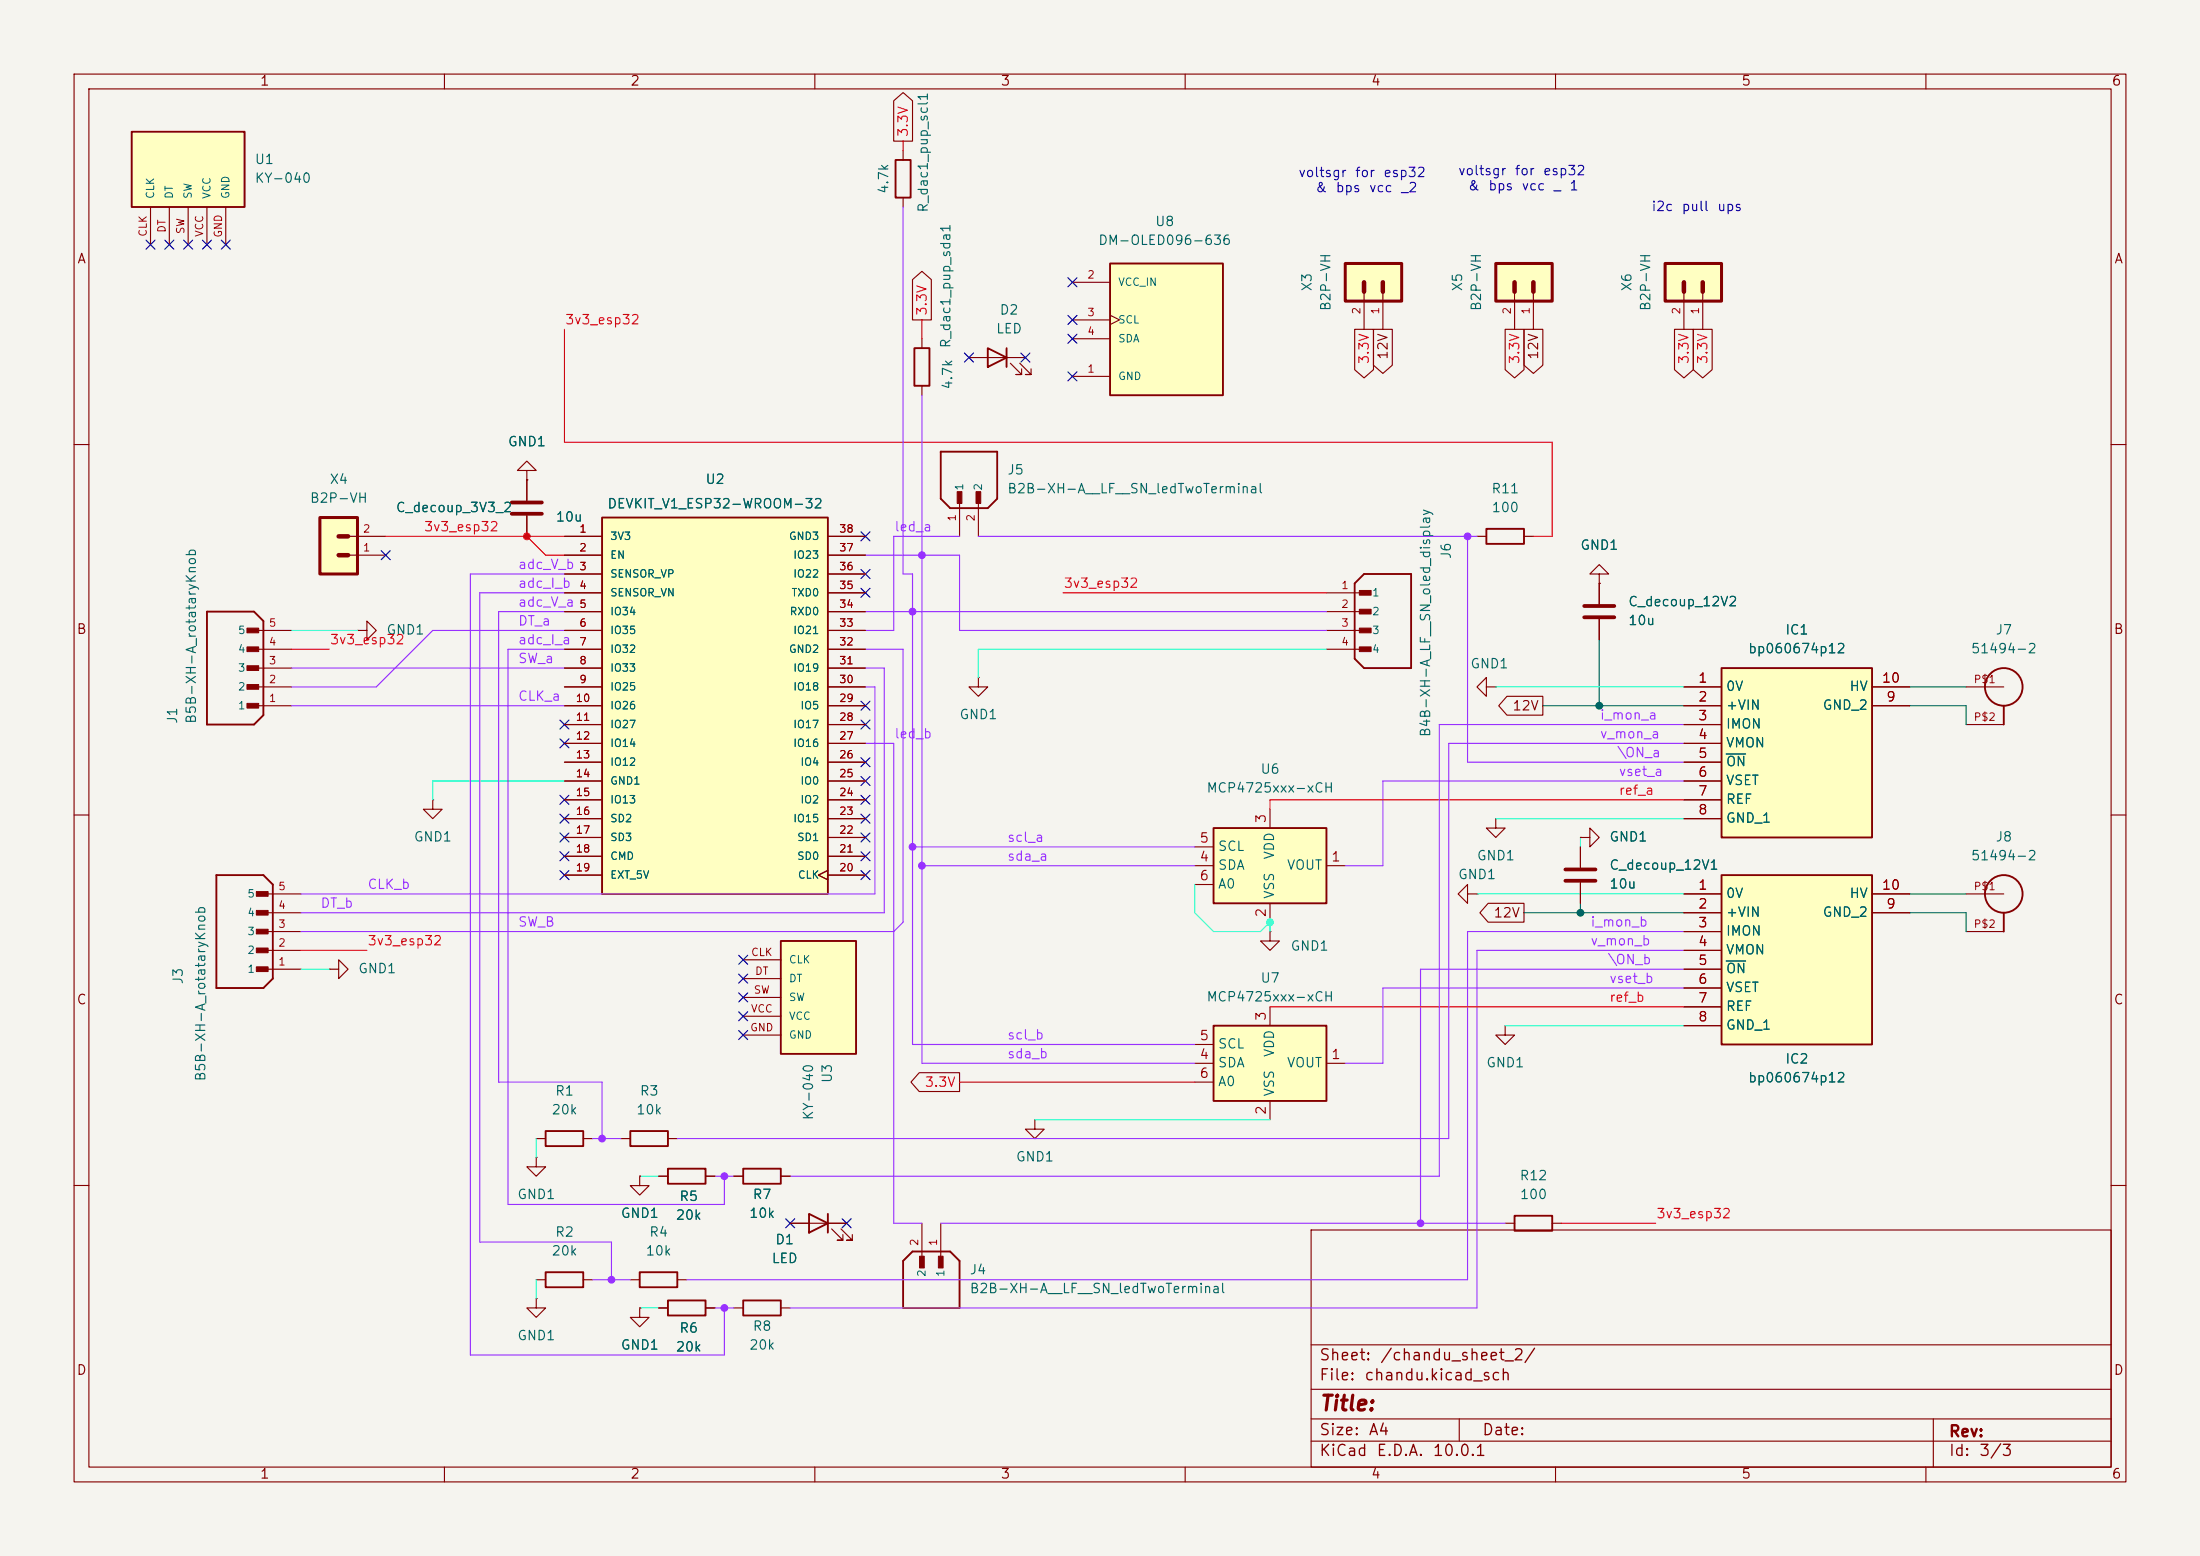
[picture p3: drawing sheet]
<svg xmlns="http://www.w3.org/2000/svg" width="297mm" height="210mm" viewBox="0 0 297 210" stroke-linecap="round" stroke-linejoin="round" font-family="sans-serif">
<path d="M0 0h297v210h-297z" fill="#f5f4ef" stroke="#f5f4ef" stroke-width=".14"/>
<g fill="none" stroke="#840000" stroke-width=".15">
<path d="M10 10h277v190h-277zM12 12h273v186h-273zM60 10v2M110 10v2M160 10v2M210 10v2M260 10v2M10 60h2M285 60h2M10 110h2M285 110h2M10 160h2"/>
<path d="M177 166h108v32h-108zM285 160h2M60 198v2M110 198v2M160 198v2M177 194.5h108M177 191.5h108M177 187.5h108M177 181.5h108M197 191.5v3M210 198v2M260 198v2"/>
<path d="M261 191.5v6.5"/>
</g>
<path d="M149.9 35.6h15.2v17.7h-15.2z" fill="#ffffc2"/>
<path d="M149.9 35.6h15.2v17.7h-15.2z" fill="none" stroke="#840000" stroke-width=".25"/>
<path d="M144.8 38.1h5.1M144.8 50.8h5.1M144.8 43.2h5.1M144.8 45.7h5.1M149.9 42.5l1.2 .7-1.2 .6M213.4 114.3v2.8M213.4 119.1v2.8" fill="none" stroke="#840000" stroke-width=".15"/>
<path d="M211.3 117.3h4.1M211.3 118.9h4.1" fill="none" stroke="#840000" stroke-width=".51"/>
<path d="M105.4 127h10.2v15.2h-10.2z" fill="#ffffc2"/>
<path d="M105.4 127h10.2v15.2h-10.2z" fill="none" stroke="#840000" stroke-width=".25"/>
<path d="M100.3 129.5h5.1M100.3 132.1h5.1M100.3 139.7h5.1M100.3 134.6h5.1M100.3 137.2h5.1" fill="none" stroke="#840000" stroke-width=".15"/>
<path d="M81.3 69.9h30.5v50.8h-30.5z" fill="#ffffc2"/>
<path d="M81.3 69.9h30.5v50.8h-30.5z" fill="none" stroke="#840000" stroke-width=".25"/>
<g fill="none" stroke="#840000" stroke-width=".15">
<path d="M76.2 72.4h5.1M76.2 74.9h5.1M76.2 77.5h5.1M111.8 72.4h5M111.8 74.9h5M111.8 77.5h5M76.2 80h5.1M76.2 82.6h5.1M76.2 85.1h5.1M76.2 87.6h5.1M76.2 90.2h5.1M76.2 92.7h5.1"/>
<path d="M76.2 95.3h5.1M76.2 97.8h5.1M111.8 80h5M111.8 82.6h5M111.8 85.1h5M111.8 87.6h5M111.8 90.2h5M111.8 92.7h5M111.8 95.3h5M111.8 97.8h5M76.2 100.3h5.1M76.2 102.9h5.1"/>
<path d="M76.2 105.4h5.1M76.2 108h5.1M76.2 110.5h5.1M76.2 113h5.1M76.2 115.6h5.1M76.2 118.1h5.1M111.8 117.5l-1.3 .6 1.3 .6M111.8 100.3h5M111.8 102.9h5M111.8 105.4h5M111.8 108h5M111.8 110.5h5"/>
<path d="M111.8 113h5M111.8 115.6h5M111.8 118.1h5"/>
</g>
<path d="M17.8 17.8h15.2v10.1h-15.2z" fill="#ffffc2"/>
<path d="M17.8 17.8h15.2v10.1h-15.2z" fill="none" stroke="#840000" stroke-width=".25"/>
<path d="M20.3 27.9v5.1M22.9 27.9v5.1M25.4 27.9v5.1M27.9 27.9v5.1M30.5 27.9v5.1M171.4 125.7v1.3h1.3l-1.3 1.3-1.2-1.3h1.2M171.4 125.7h.1" fill="none" stroke="#840000" stroke-width=".15"/>
<path d="M163.8 138.4h15.3v10.2h-15.3z" fill="#ffffc2"/>
<path d="M27.9 82.6h6.4l1.3 1.2v12.7l-1.3 1.3h-6.4zM163.8 138.4h15.3v10.2h-15.3z" fill="none" stroke="#840000" stroke-width=".25"/>
<g fill="none" stroke="#840000" stroke-width=".15">
<path d="M34.3 95.3h5.1M34.3 92.7h5.1M34.3 90.2h5.1M34.3 87.6h5.1M34.3 85.1h5.1M58.4 108v1.2h1.3l-1.3 1.3-1.3-1.3h1.3M58.4 108h.1M44.4 130.8h1.3v-1.3l1.3 1.3-1.3 1.3v-1.3M44.4 130.8h.1M171.4 135.9v2.5M161.3 143.5h2.5M161.3 141h2.5"/>
<path d="M161.3 146.1h2.5M171.4 148.6v2.5M179.1 143.5h2.5"/>
</g>
<g fill="#840000" stroke="#840000" stroke-width=".14">
<path d="M33.3 94.9h1.6v.7h-1.6z"/>
<path d="M33.3 92.4h1.6v.6h-1.6z"/>
<path d="M33.3 89.9h1.6v.6h-1.6z"/>
<path d="M33.3 87.3h1.6v.6h-1.6z"/>
<path d="M33.3 84.8h1.6v.6h-1.6z"/>
</g>
<path d="M43.2 69.9h5.1v7.6h-5.1z" fill="#ffffc2"/>
<path d="M43.2 69.9h5.1v7.6h-5.1z" fill="none" stroke="#840000" stroke-width=".41"/>
<path d="M45.7 72.4h1.3M45.7 74.9h1.3" fill="none" stroke="#840000" stroke-width=".61"/>
<g fill="none" stroke="#840000" stroke-width=".15">
<path d="M121.9 20.3v1.3M121.9 26.7v1.2M124.5 45.7v1.3M124.5 52.1v1.2M47 74.9h5.1M47 72.4h5.1M71.1 64.8v2.8M71.1 69.6v2.8M199.4 72.4h1.3M205.7 72.4h1.3M48.3 85.1h1.2v-1.3l1.3 1.3-1.3 1.3v-1.3M48.3 85.1h.1"/>
<path d="M213.4 113h1.2v-1.2l1.3 1.2-1.3 1.3v-1.3M213.4 113h.1M35.6 130.8h5M35.6 128.3h5M35.6 125.7h5M35.6 123.2h5M35.6 120.7h5"/>
</g>
<path d="M69.1 67.8h4.1M69.1 69.3h4.1" fill="none" stroke="#840000" stroke-width=".51"/>
<path d="M120.9 21.6h2v5.1h-2zM123.4 47h2.1v5.1h-2.1zM200.7 71.4h5v2h-5zM29.2 118.1h6.4l1.2 1.3v12.7l-1.2 1.3h-6.4z" fill="none" stroke="#840000" stroke-width=".25"/>
<g fill="#840000" stroke="#840000" stroke-width=".14">
<path d="M34.6 130.5h1.6v.6h-1.6z"/>
<path d="M34.6 128h1.6v.6h-1.6z"/>
<path d="M34.6 125.4h1.6v.6h-1.6z"/>
<path d="M34.6 122.9h1.6v.6h-1.6z"/>
<path d="M34.6 120.3h1.6v.7h-1.6z"/>
</g>
<path d="M201.9 35.6h7.6v5h-7.6z" fill="#ffffc2"/>
<path d="M201.9 35.6h7.6v5h-7.6z" fill="none" stroke="#840000" stroke-width=".41"/>
<path d="M204.5 38.1v1.3M207 38.1v1.3" fill="none" stroke="#840000" stroke-width=".61"/>
<path d="M204.5 39.4v5.1M207 39.4v5.1M71.1 63.5h1.3l-1.3-1.3-1.3 1.3h1.3v1.3M71.1 64.8h.1" fill="none" stroke="#840000" stroke-width=".15"/>
<path d="M232.4 118.1h20.3v22.9h-20.3z" fill="#ffffc2"/>
<path d="M232.4 118.1h20.3v22.9h-20.3z" fill="none" stroke="#840000" stroke-width=".25"/>
<path d="M227.3 120.7h5.1M227.3 123.2h5.1M227.3 125.7h5.1M227.3 128.3h5.1M227.3 130.8h5.1M227.3 133.4h5.1M227.3 135.9h5.1M227.3 138.4h5.1M252.7 120.7h5.1M252.7 123.2h5.1" fill="none" stroke="#840000" stroke-width=".15"/>
<path d="M233 129.7h2.7" fill="none" stroke="#006464" stroke-width=".15"/>
<path d="M232.4 90.2h20.3v22.8h-20.3z" fill="#ffffc2"/>
<path d="M133.3 47l2.6 1.3-2.6 1.2zM135.9 47v2.5M127 61h7.6v6.3l-1.3 1.3h-5l-1.3-1.3zM232.4 90.2h20.3v22.8h-20.3zM100.3 157.7h5.1v2.1h-5.1zM109.2 163.8l2.6 1.3-2.6 1.3zM111.8 163.8v2.6" fill="none" stroke="#840000" stroke-width=".25"/>
<g fill="none" stroke="#840000" stroke-width=".15">
<path d="M130.8 48.3h7.6M136.4 49l1.5 1.5h-.7h.7v-.7M137.7 49l1.5 1.5h-.8h.8v-.7M129.5 67.3v5.1M132.1 67.3v5.1M227.3 92.7h5.1M227.3 95.3h5.1M227.3 97.8h5.1M252.7 92.7h5.1M252.7 95.3h5.1M227.3 100.3h5.1M227.3 102.9h5.1"/>
<path d="M227.3 105.4h5.1M227.3 108h5.1M227.3 110.5h5.1M99.1 158.8h1.2M105.4 158.8h1.3M106.7 165.1h7.6M112.3 165.9l1.5 1.5h-.8h.8v-.8M113.5 165.9l1.6 1.5h-.8h.8v-.8"/>
</g>
<path d="M233 101.8h2.7" fill="none" stroke="#006464" stroke-width=".15"/>
<g fill="#840000" stroke="#840000" stroke-width=".14">
<path d="M129.2 66.4h.7v1.5h-.7z"/>
<path d="M131.8 66.4h.6v1.5h-.6z"/>
</g>
<path d="M181.6 35.6h7.6v5h-7.6z" fill="#ffffc2"/>
<path d="M181.6 35.6h7.6v5h-7.6z" fill="none" stroke="#840000" stroke-width=".41"/>
<path d="M184.1 38.1v1.3M186.7 38.1v1.3" fill="none" stroke="#840000" stroke-width=".61"/>
<g fill="none" stroke="#840000" stroke-width=".15">
<path d="M184.1 39.4v5.1M186.7 39.4v5.1M132.1 91.4v1.3h1.2l-1.2 1.3-1.3-1.3h1.3M132.1 91.4h.1M203.2 138.4v1.3h1.3l-1.3 1.3-1.3-1.3h1.3M203.2 138.4h.1M265.4 120.7h5.1M265.4 125.7h5.1M83.8 153.7h1.3M90.2 153.7h1.2M139.7 151.1v1.3h1.3l-1.3 1.3-1.3-1.3h1.3M139.7 151.1h.1"/>
<path d="M85.1 172.7h1.3M86.4 176.5v1.3h1.2l-1.2 1.3-1.3-1.3h1.3M86.4 176.5h.1M88.9 176.5h1.3M91.4 172.7h1.3M95.2 176.5h1.3M124.5 165.1v5.1M127 165.1v5.1M203.2 165.1h1.3M209.5 165.1h1.3"/>
</g>
<g fill="none" stroke="#840000" stroke-width=".25">
<path d="M270.5 123.2v2.5M85.1 152.7h5.1v2h-5.1zM86.4 171.7h5v2h-5zM90.2 175.5h5v2h-5zM123.2 168.9h5.1l1.2 1.3v6.3h-7.6v-6.3zM204.5 164.1h5v2h-5z"/>
<circle cx="270.5" cy="120.6" r="2.54"/>
</g>
<g fill="#840000" stroke="#840000" stroke-width=".14">
<path d="M126.7 169.5h.6v1.6h-.6z"/>
<path d="M124.1 169.5h.7v1.6h-.7z"/>
</g>
<path d="M163.8 111.8h15.3v10.1h-15.3z" fill="#ffffc2"/>
<path d="M163.8 111.8h15.3v10.1h-15.3z" fill="none" stroke="#840000" stroke-width=".25"/>
<path d="M161.3 116.8h2.5M161.3 114.3h2.5M161.3 119.4h2.5M171.4 109.2v2.6M179.1 116.8h2.5M171.4 121.9v2.6M72.4 175.3v1.2h1.3l-1.3 1.3-1.3-1.3h1.3M72.4 175.3h.1" fill="none" stroke="#840000" stroke-width=".15"/>
<path d="M224.8 35.6h7.6v5h-7.6z" fill="#ffffc2"/>
<path d="M224.8 35.6h7.6v5h-7.6z" fill="none" stroke="#840000" stroke-width=".41"/>
<path d="M227.3 38.1v1.3M229.9 38.1v1.3" fill="none" stroke="#840000" stroke-width=".61"/>
<g fill="none" stroke="#840000" stroke-width=".15">
<path d="M120.6 13.6l1.3-1.1 1.3 1.1v5.5h-2.6zM123.2 37.7l1.3-1.1 1.2 1.1v5.5h-2.5zM227.3 39.4v5.1M229.9 39.4v5.1M182.9 44.5h2.5v5.4l-1.3 1.1-1.2-1.1zM185.4 44.5h2.6v4.8l-1.3 1.1-1.3-1.1zM203.2 44.5h2.5v5.4l-1.2 1.1-1.3-1.1zM205.7 44.5h2.6v4.8l-1.3 1.1-1.3-1.1zM226.1 44.5h2.5v5.4l-1.3 1.1-1.2-1.1zM228.6 44.5h2.5v5.4l-1.2 1.1-1.3-1.1zM71.1 64.8h.1M71.1 64.8v2.8"/>
<path d="M71.1 69.6v2.8M76.2 72.4h5.1M76.2 74.9h5.1M76.2 77.5h5.1M111.8 72.4h5M111.8 74.9h5M111.8 77.5h5M215.9 77.5h1.3l-1.3-1.3-1.3 1.3h1.3v1.2M215.9 78.7h.1M215.9 78.7v2.8M76.2 92.7h5.1M76.2 97.8h5.1"/>
<path d="M76.2 80h5.1M76.2 82.6h5.1M76.2 85.1h5.1M76.2 87.6h5.1M76.2 90.2h5.1M76.2 95.3h5.1M111.8 92.7h5M111.8 97.8h5M111.8 80h5M111.8 82.6h5M111.8 85.1h5M111.8 87.6h5"/>
<path d="M111.8 90.2h5M111.8 95.3h5M179.1 80h5M179.1 82.6h5M179.1 85.1h5M179.1 87.6h5M200.7 92.7v-1.3l-1.3 1.3 1.3 1.3v-1.3h1.2M201.9 92.7h.1M203.4 94h4.9v2.5h-4.9l-1.1-1.2zM215.9 83.6v2.8M227.3 92.7h5.1M227.3 97.8h5.1"/>
<path d="M227.3 95.3h5.1M252.7 92.7h5.1M252.7 95.3h5.1M265.4 92.7h5.1M265.4 97.8h5.1M76.2 100.3h5.1M76.2 102.9h5.1M76.2 105.4h5.1M76.2 108h5.1M76.2 110.5h5.1M76.2 113h5.1M76.2 115.6h5.1"/>
<path d="M76.2 118.1h5.1M111.8 117.5l-1.3 .6 1.3 .6M111.8 100.3h5M111.8 102.9h5M111.8 105.4h5M111.8 108h5M111.8 110.5h5M111.8 113h5M111.8 115.6h5M111.8 118.1h5M201.9 110.5v1.3h1.3l-1.3 1.2-1.2-1.2h1.2M201.9 110.5h.1"/>
<path d="M213.4 113h.1M213.4 114.3v2.8M213.4 119.1v2.8M227.3 100.3h5.1M227.3 102.9h5.1M227.3 105.4h5.1M227.3 108h5.1M227.3 110.5h5.1M198.1 120.7v-1.3l-1.3 1.3 1.3 1.2v-1.2h1.3M199.4 120.7h.1M200.9 121.9h4.8v2.6h-4.8l-1.1-1.3zM227.3 120.7h5.1"/>
<path d="M227.3 123.2h5.1M227.3 125.7h5.1M227.3 128.3h5.1M227.3 130.8h5.1M227.3 133.4h5.1M227.3 135.9h5.1M227.3 138.4h5.1M252.7 120.7h5.1M252.7 123.2h5.1M72.4 156.2v1.3h1.3l-1.3 1.3-1.3-1.3h1.3M72.4 156.2h.1M72.4 153.7h1.3"/>
<path d="M78.7 153.7h1.3M86.4 158.8v1.2h1.2l-1.2 1.3-1.3-1.3h1.3M86.4 158.8h.1M88.9 158.8h1.3M95.2 158.8h1.3M99.1 158.8h1.2M105.4 158.8h1.3M124.1 144.8h5.4v2.5h-5.4l-1.1-1.2zM72.4 172.7h1.3M78.7 172.7h1.3M86.4 176.5h.1M88.9 176.5h1.3"/>
<path d="M95.2 176.5h1.3M99.1 176.5h1.2M105.4 176.5h1.3M106.7 165.1h2.5M111.8 165.1h2.5"/>
</g>
<g fill="none" stroke="#840000" stroke-width=".25">
<path d="M184.1 77.5h6.4v12.7h-6.4l-1.2-1.3v-10.2zM270.5 95.3v2.5M73.7 152.7h5v2h-5zM90.2 157.7h5v2.1h-5zM73.7 171.7h5v2h-5zM100.3 175.5h5.1v2h-5.1z"/>
<circle cx="270.5" cy="92.7" r="2.54"/>
</g>
<path d="M213.9 81.8h4M213.9 83.3h4" fill="none" stroke="#840000" stroke-width=".51"/>
<g fill="#840000" stroke="#840000" stroke-width=".14">
<path d="M183.5 79.7h1.6v.6h-1.6z"/>
<path d="M183.5 82.2h1.6v.7h-1.6z"/>
<path d="M183.5 84.8h1.6v.6h-1.6z"/>
<path d="M183.5 87.3h1.6v.6h-1.6z"/>
</g>
<path d="M121.9 19.1v1.2M76.2 44.5v15.2h133.3v12.7h-2.5M124.5 43.2v2.5M52.1 72.4h24.1M71.1 72.4l2.6 2.5h2.5M39.4 87.6h5M143.5 80h35.6M227.3 108h-55.9v1.2M40.6 128.3h8.9M171.4 135.9h55.9M129.5 146.1h31.8M210.8 165.1h12.7" fill="none" stroke="#ff0118" stroke-width=".15"/>
<g fill="none" stroke="#9830ff" stroke-width=".15">
<path d="M121.9 27.9v49.6h1.3v63.5h38.1M124.5 53.3v90.2h36.8M76.2 77.5h-12.7v105.4h34.3v-6.4M116.8 74.9h12.7v10.2h49.6M129.5 72.4h-8.9v12.7h-3.8M132.1 72.4h67.3M198.1 72.4v30.5h29.2M39.4 95.3h36.8M39.4 90.2h36.8M76.2 82.6h-8.9v63.5h14v7.6M76.2 80h-11.4v87.6h17.7v5.1M76.2 85.1h-17.8l-7.6 7.6h-11.4"/>
<path d="M76.2 87.6h-7.6v75h29.2v-3.8M116.8 87.6h5.1v36.9l-1.3 1.2h-80M116.8 82.6h62.3M116.8 92.7h1.3v28h-77.5M116.8 90.2h2.6v33h-78.8M227.3 97.8h-33v61h-87.6M116.8 100.3h3.8v64.8h3.9M123.2 114.3h38.1M124.5 116.8h36.8M227.3 100.3h-31.7v53.4h-104.2M227.3 105.4h-40.6v11.4h-5.1M227.3 125.7h-29.2v47h-105.4"/>
<path d="M227.3 130.8h-35.5v34.3M227.3 128.3h-27.9v48.2h-92.7M227.3 133.4h-40.6v10.1h-5.1M80 153.7h3.8M96.5 158.8h2.6M80 172.7h5.1M96.5 176.5h2.6M127 165.1h76.2"/>
</g>
<g fill="none" stroke="#15ffcb" stroke-width=".15">
<path d="M39.4 85.1h8.9M179.1 87.6h-47v3.8M201.9 92.7h25.4M76.2 105.4h-17.8v2.6M161.3 119.4v3.8l2.5 2.5h6.4l1.2-1.2v1.2M201.9 110.5h25.4M213.4 113v1.3M40.6 130.8h3.8M199.4 120.7h27.9M203.2 138.4h24.1M72.4 153.7v2.5M86.4 158.8h2.5"/>
<path d="M139.7 151.1h31.7M72.4 172.7v2.6M86.4 176.5h2.5"/>
</g>
<path d="M208.3 95.3h19M215.9 86.4v8.9M257.8 95.3h7.6v2.5M257.8 92.7h7.6M205.7 123.2h21.6M213.4 121.9v1.3M257.8 123.2h7.6v2.5M257.8 120.7h7.6" fill="none" stroke="#009600" stroke-width=".15"/>
<g fill="none" stroke="#000084" stroke-width=".15">
<path d="M19.7 32.4l1.2 1.2M20.9 32.4l-1.2 1.2M22.3 32.4l1.2 1.2M23.5 32.4l-1.2 1.2M24.8 32.4l1.2 1.2M26 32.4l-1.2 1.2M27.3 32.4l1.2 1.2M28.5 32.4l-1.2 1.2M29.9 32.4l1.2 1.2M31.1 32.4l-1.2 1.2M144.2 37.5l1.2 1.2M145.4 37.5l-1.2 1.2"/>
<path d="M130.2 47.7l1.2 1.2M131.4 47.7l-1.2 1.2M137.8 47.7l1.2 1.2M139 47.7l-1.2 1.2M144.2 45.1l1.2 1.2M144.2 42.6l1.2 1.2M144.2 50.2l1.2 1.2M145.4 45.1l-1.2 1.2M145.4 42.6l-1.2 1.2M145.4 50.2l-1.2 1.2M51.5 74.3l1.2 1.2M52.7 74.3l-1.2 1.2"/>
<path d="M116.2 79.4l1.2 1.2M116.2 71.8l1.2 1.2M116.2 76.9l1.2 1.2M117.4 79.4l-1.2 1.2M117.4 71.8l-1.2 1.2M117.4 76.9l-1.2 1.2M75.6 97.2l1.2 1.2M75.6 99.7l1.2 1.2M76.8 97.2l-1.2 1.2M76.8 99.7l-1.2 1.2M116.2 94.6l1.2 1.3M116.2 97.2l1.2 1.2"/>
<path d="M117.4 94.6l-1.2 1.3M117.4 97.2l-1.2 1.2M75.6 117.5l1.2 1.2M75.6 112.4l1.2 1.2M75.6 107.3l1.2 1.3M75.6 109.9l1.2 1.2M75.6 115l1.2 1.2M76.8 117.5l-1.2 1.2M76.8 112.4l-1.2 1.2M76.8 107.3l-1.2 1.3M76.8 109.9l-1.2 1.2M76.8 115l-1.2 1.2"/>
<path d="M116.2 107.3l1.2 1.3M116.2 102.3l1.2 1.2M116.2 117.5l1.2 1.2M116.2 115l1.2 1.2M116.2 112.4l1.2 1.2M116.2 104.8l1.2 1.2M116.2 109.9l1.2 1.2M117.4 107.3l-1.2 1.3M117.4 102.3l-1.2 1.2M117.4 117.5l-1.2 1.2M117.4 115l-1.2 1.2M117.4 112.4l-1.2 1.2"/>
<path d="M117.4 104.8l-1.2 1.2M117.4 109.9l-1.2 1.2M99.7 134l1.2 1.2M99.7 131.5l1.2 1.2M99.7 139.1l1.2 1.2M99.7 136.6l1.2 1.2M99.7 128.9l1.2 1.2M100.9 134l-1.2 1.2M100.9 131.5l-1.2 1.2M100.9 128.9l-1.2 1.2M100.9 139.1l-1.2 1.2M100.9 136.6l-1.2 1.2"/>
<path d="M106.1 164.5l1.2 1.2M107.3 164.5l-1.2 1.2M113.7 164.5l1.2 1.2M114.9 164.5l-1.2 1.2"/>
</g>
<path d="M233 101.8h2.7M233 129.7h2.7" fill="none" stroke="#006464" stroke-width=".15"/>
<circle cx="71.1" cy="72.4" r=".46" fill="#ff0118" stroke="#ff0118" stroke-width=".14"/>
<g fill="#9830ff" stroke="#9830ff" stroke-width=".14">
<circle cx="82.5" cy="172.7" r=".46"/>
<circle cx="97.8" cy="176.5" r=".46"/>
<circle cx="81.3" cy="153.7" r=".46"/>
<circle cx="97.8" cy="158.8" r=".46"/>
<circle cx="124.5" cy="116.8" r=".46"/>
<circle cx="198.1" cy="72.4" r=".46"/>
<circle cx="124.5" cy="74.9" r=".46"/>
<circle cx="123.2" cy="82.6" r=".46"/>
<circle cx="123.2" cy="114.3" r=".46"/>
<circle cx="191.8" cy="165.1" r=".46"/>
</g>
<circle cx="171.4" cy="124.5" r=".46" fill="#15ffcb" stroke="#15ffcb" stroke-width=".14"/>
<g fill="#009600" stroke="#009600" stroke-width=".14">
<circle cx="213.4" cy="123.2" r=".46"/>
<circle cx="215.9" cy="95.3" r=".46"/>
</g>
<text font-size="2" fill="#840000" x="178" y="190.9">Title:</text>
<g font-size="1.5" fill="#840000">
<text x="178" y="184">Sheet:</text>
<text x="186.2" y="184">/chandu_sheet_2/</text>
<text x="178" y="186.7">File:</text>
<text x="184.1" y="186.7">chandu.kicad_sch</text>
<text x="178" y="196.9">KiCad</text>
<text x="178" y="194.1">Size:</text>
<text x="184.7" y="194.1">A4</text>
<text x="185.7" y="196.9">E.D.A.</text>
<text x="193.3" y="196.9">10.0.1</text>
<text x="200" y="194.1">Date:</text>
<text x="263" y="194.3">Rev:</text>
<text x="263" y="196.9">Id:</text>
<text x="267.1" y="196.9">3/3</text>
</g>
<g font-size="1.3" fill="#840000">
<text x="35" y="11.9">1</text>
<text x="85" y="11.9">2</text>
<text x="135" y="11.9">3</text>
<text x="185" y="11.9">4</text>
<text x="235" y="11.9">5</text>
<text x="285" y="11.9">6</text>
<text x="10.3" y="35.9">A</text>
<text x="285.3" y="35.9">A</text>
<text x="187.6" y="48.6" transform="rotate(-90 187.6 48.6)">12V</text>
<text x="208" y="48.6" transform="rotate(-90 208 48.6)">12V</text>
<text x="10.3" y="85.9">B</text>
<text x="285.3" y="85.9">B</text>
<text x="204.1" y="96.2">12V</text>
<text x="201.6" y="124.1">12V</text>
<text x="10.3" y="135.9">C</text>
<text x="285.3" y="135.9">C</text>
<text x="10.3" y="185.9">D</text>
<text x="285.3" y="185.9">D</text>
<text x="35" y="199.9">1</text>
<text x="85" y="199.9">2</text>
<text x="135" y="199.9">3</text>
<text x="185" y="199.9">4</text>
<text x="235" y="199.9">5</text>
<text x="285" y="199.9">6</text>
</g>
<g font-size="1.3" fill="#006464">
<text x="34.3" y="22.5">U1</text>
<text x="34.3" y="25">KY-040</text>
<text x="120.2" y="26.3" transform="rotate(-90 120.2 26.3)">4.7k</text>
<text x="125.6" y="28.8" transform="rotate(-90 125.6 28.8)">R_dac1_pup_scl1</text>
<text x="148.2" y="33.4">DM-OLED096-636</text>
<text x="155.9" y="30.8">U8</text>
<text x="177.4" y="39.4" transform="rotate(-90 177.4 39.4)">X3</text>
<text x="197.7" y="39.4" transform="rotate(-90 197.7 39.4)">X5</text>
<text x="220.6" y="39.4" transform="rotate(-90 220.6 39.4)">X6</text>
<text x="128.6" y="47.1" transform="rotate(-90 128.6 47.1)">R_dac1_pup_sda1</text>
<text x="134.4" y="45.3">LED</text>
<text x="134.9" y="42.8">D2</text>
<text x="179.9" y="42.1" transform="rotate(-90 179.9 42.1)">B2P-VH</text>
<text x="200.3" y="42.1" transform="rotate(-90 200.3 42.1)">B2P-VH</text>
<text x="223.1" y="42.1" transform="rotate(-90 223.1 42.1)">B2P-VH</text>
<text x="128.9" y="52.7" transform="rotate(-90 128.9 52.7)">4.7k</text>
<text x="44.4" y="65.6">X4</text>
<text x="68.5" y="60.6">GND1</text>
<text x="95.1" y="65.6">U2</text>
<text x="135.9" y="64.4">J5</text>
<text x="41.7" y="68.2">B2P-VH</text>
<text x="53.3" y="69.4">C_decoup_3V3_2</text>
<text x="74.9" y="70.7">10u</text>
<text x="81.9" y="68.9">DEVKIT_V1_ESP32-WROOM-32</text>
<text x="135.9" y="66.9">B2B-XH-A__LF__SN_ledTwoTerminal</text>
<text x="201.3" y="66.9">R11</text>
<text x="201.3" y="69.4">100</text>
<text x="196.2" y="75.5" transform="rotate(-90 196.2 75.5)">J6</text>
<text x="213.3" y="74.5">GND1</text>
<text x="219.7" y="82.1">C_decoup_12V2</text>
<text x="52.1" y="86">GND1</text>
<text x="219.7" y="84.7">10u</text>
<text x="235.9" y="88.5">bp060674p12</text>
<text x="240.9" y="86">IC1</text>
<text x="266" y="88.5">51494-2</text>
<text x="269.3" y="86">J7</text>
<text x="198.4" y="90.5">GND1</text>
<text x="232.9" y="93.6">0V</text>
<text x="249.6" y="93.6">HV</text>
<text x="24.2" y="97.8" transform="rotate(-90 24.2 97.8)">J1</text>
<text x="26.8" y="97.8" transform="rotate(-90 26.8 97.8)">B5B-XH-A_rotataryKnob</text>
<text x="129.4" y="97.4">GND1</text>
<text x="193.4" y="99.6" transform="rotate(-90 193.4 99.6)">B4B-XH-A_LF__SN_oled_display</text>
<text x="232.9" y="96.1">+VIN</text>
<text x="232.9" y="98.7">IMON</text>
<text x="232.9" y="101.2">VMON</text>
<text x="246" y="96.1">GND_2</text>
<text x="162.8" y="107.3">MCP4725xxx-xCH</text>
<text x="170.1" y="104.7">U6</text>
<text x="232.9" y="103.7">ON</text>
<text x="232.9" y="106.3">VSET</text>
<text x="55.8" y="113.9">GND1</text>
<text x="217.2" y="113.9">GND1</text>
<text x="232.9" y="108.8">REF</text>
<text x="232.9" y="111.4">GND_1</text>
<text x="269.3" y="113.9">J8</text>
<text x="164.3" y="117.7">SDA</text>
<text x="164.3" y="115.2">SCL</text>
<text x="172.3" y="116.1" transform="rotate(-90 172.3 116.1)">VDD</text>
<text x="173.6" y="117.7">VOUT</text>
<text x="196.7" y="119">GND1</text>
<text x="199.3" y="116.4">GND1</text>
<text x="217.2" y="117.7">C_decoup_12V1</text>
<text x="266" y="116.4">51494-2</text>
<text x="164.3" y="120.2">A0</text>
<text x="172.3" y="121.4" transform="rotate(-90 172.3 121.4)">VSS</text>
<text x="217.2" y="120.2">10u</text>
<text x="232.9" y="121.5">0V</text>
<text x="232.9" y="124.1">+VIN</text>
<text x="246" y="124.1">GND_2</text>
<text x="249.6" y="121.5">HV</text>
<text x="48.3" y="131.7">GND1</text>
<text x="174.1" y="128.6">GND1</text>
<text x="232.9" y="126.6">IMON</text>
<text x="232.9" y="129.1">VMON</text>
<text x="232.9" y="131.7">ON</text>
<text x="25" y="132.9" transform="rotate(-90 25 132.9)">J3</text>
<text x="162.8" y="135.5">MCP4725xxx-xCH</text>
<text x="170.1" y="132.9">U7</text>
<text x="232.9" y="134.2">VSET</text>
<text x="232.9" y="136.8">REF</text>
<text x="164.3" y="141.8">SCL</text>
<text x="172.3" y="142.8" transform="rotate(-90 172.3 142.8)">VDD</text>
<text x="232.9" y="139.3">GND_1</text>
<text x="240.9" y="143.9">IC2</text>
<text x="28" y="146" transform="rotate(-90 28 146)">B5B-XH-A_rotataryKnob</text>
<text x="74.9" y="148.2">R1</text>
<text x="86.3" y="148.2">R3</text>
<text x="112.6" y="146.3" transform="rotate(-90 112.6 146.3)">U3</text>
<text x="164.3" y="144.4">SDA</text>
<text x="164.3" y="146.9">A0</text>
<text x="172.3" y="148.1" transform="rotate(-90 172.3 148.1)">VSS</text>
<text x="173.6" y="144.4">VOUT</text>
<text x="200.6" y="144.4">GND1</text>
<text x="235.9" y="146.4">bp060674p12</text>
<text x="74.4" y="150.7">20k</text>
<text x="85.8" y="150.7">10k</text>
<text x="110.1" y="151.3" transform="rotate(-90 110.1 151.3)">KY-040</text>
<text x="137.1" y="157.1">GND1</text>
<text x="205.1" y="159.6">R12</text>
<text x="69.7" y="162.2">GND1</text>
<text x="74.9" y="167.2">R2</text>
<text x="83.7" y="164.7">GND1</text>
<text x="87.6" y="167.2">R4</text>
<text x="91.1" y="164.9">20k</text>
<text x="91.6" y="162.4">R5</text>
<text x="101" y="164.7">10k</text>
<text x="101.5" y="162.2">R7</text>
<text x="205.1" y="162.2">100</text>
<text x="74.4" y="169.8">20k</text>
<text x="87.1" y="169.8">10k</text>
<text x="104.1" y="170.8">LED</text>
<text x="104.6" y="168.2">D1</text>
<text x="130.8" y="172.3">J4</text>
<text x="101.5" y="179.9">R8</text>
<text x="130.8" y="174.9">B2B-XH-A__LF__SN_ledTwoTerminal</text>
<text x="69.7" y="181.2">GND1</text>
<text x="83.7" y="182.5">GND1</text>
<text x="91.1" y="182.7">20k</text>
<text x="91.6" y="180.2">R6</text>
<text x="101" y="182.5">20k</text>
</g>
<g font-size="1.3" fill="#ff0118">
<text x="122.9" y="18.6" transform="rotate(-90 122.9 18.6)">3.3V</text>
<text x="76.2" y="44.1">3v3_esp32</text>
<text x="125.4" y="42.7" transform="rotate(-90 125.4 42.7)">3.3V</text>
<text x="185.1" y="49.2" transform="rotate(-90 185.1 49.2)">3.3V</text>
<text x="205.4" y="49.2" transform="rotate(-90 205.4 49.2)">3.3V</text>
<text x="228.3" y="49.2" transform="rotate(-90 228.3 49.2)">3.3V</text>
<text x="230.8" y="49.2" transform="rotate(-90 230.8 49.2)">3.3V</text>
<text x="57.1" y="72">3v3_esp32</text>
<text x="143.5" y="79.7">3v3_esp32</text>
<text x="44.4" y="87.3">3v3_esp32</text>
<text x="218.4" y="107.6">ref_a</text>
<text x="49.5" y="127.9">3v3_esp32</text>
<text x="217.2" y="135.5">ref_b</text>
<text x="124.7" y="147">3.3V</text>
<text x="223.5" y="164.8">3v3_esp32</text>
</g>
<g font-size="1.3" fill="#0000c2">
<text x="196.8" y="24">voltsgr</text>
<text x="204.4" y="24">for</text>
<text x="208.2" y="24">esp32</text>
<text x="175.2" y="24.2">voltsgr</text>
<text x="177.5" y="26.3">&amp;</text>
<text x="180.2" y="26.3">bps</text>
<text x="182.8" y="24.2">for</text>
<text x="184.7" y="26.3">vcc</text>
<text x="186.7" y="24.2">esp32</text>
<text x="189" y="26.3">_2</text>
<text x="198.1" y="26">&amp;</text>
<text x="200.8" y="26">bps</text>
<text x="205.3" y="26">vcc</text>
<text x="209.6" y="26">_</text>
<text x="211.8" y="26">1</text>
<text x="222.9" y="28.8">i2c</text>
<text x="226.9" y="28.8">pull</text>
<text x="231.7" y="28.8">ups</text>
</g>
<g font-size="1.3" fill="#9830ff">
<text x="69.8" y="77.1">adc_V_b</text>
<text x="120.6" y="72">led_a</text>
<text x="69.8" y="79.7">adc_I_b</text>
<text x="69.8" y="82.2">adc_V_a</text>
<text x="69.8" y="89.8">SW_a</text>
<text x="69.8" y="84.7">DT_a</text>
<text x="69.8" y="87.3">adc_I_a</text>
<text x="69.8" y="94.9">CLK_a</text>
<text x="120.6" y="100">led_b</text>
<text x="215.9" y="97.4">i_mon_a</text>
<text x="215.9" y="100">v_mon_a</text>
<text x="218.4" y="102.5">\ON_a</text>
<text x="218.4" y="105.1">vset_a</text>
<text x="135.9" y="114">scl_a</text>
<text x="135.9" y="116.5">sda_a</text>
<text x="43.2" y="122.8">DT_b</text>
<text x="49.5" y="120.3">CLK_b</text>
<text x="69.8" y="125.4">SW_B</text>
<text x="214.6" y="125.4">i_mon_b</text>
<text x="214.6" y="127.9">v_mon_b</text>
<text x="217.2" y="130.5">\ON_b</text>
<text x="217.2" y="133">vset_b</text>
<text x="135.9" y="143.2">sda_b</text>
<text x="135.9" y="140.6">scl_b</text>
</g>
<g font-size="1.3" fill="#a90000">
<text x="229.2" y="92.5">1</text>
<text x="229.2" y="95">2</text>
<text x="254" y="92.5">10</text>
<text x="254.6" y="95">9</text>
<text x="229.2" y="97.5">3</text>
<text x="229.2" y="100.1">4</text>
<text x="229.2" y="102.6">5</text>
<text x="229.2" y="105.2">6</text>
<text x="229.2" y="107.7">7</text>
<text x="171.2" y="111.2" transform="rotate(-90 171.2 111.2)">3</text>
<text x="229.2" y="110.2">8</text>
<text x="161.9" y="116.6">4</text>
<text x="161.9" y="114">5</text>
<text x="161.9" y="119.1">6</text>
<text x="179.6" y="116.6">1</text>
<text x="171.2" y="123.9" transform="rotate(-90 171.2 123.9)">2</text>
<text x="229.2" y="120.4">1</text>
<text x="229.2" y="122.9">2</text>
<text x="229.2" y="125.5">3</text>
<text x="254" y="120.4">10</text>
<text x="254.6" y="122.9">9</text>
<text x="229.2" y="128">4</text>
<text x="229.2" y="130.6">5</text>
<text x="171.2" y="137.9" transform="rotate(-90 171.2 137.9)">3</text>
<text x="229.2" y="133.1">6</text>
<text x="229.2" y="135.6">7</text>
<text x="161.9" y="143.3">4</text>
<text x="161.9" y="140.7">5</text>
<text x="179.6" y="143.3">1</text>
<text x="229.2" y="138.2">8</text>
<text x="161.9" y="145.8">6</text>
<text x="171.2" y="150.6" transform="rotate(-90 171.2 150.6)">2</text>
</g>
<g font-size="1" fill="#006464">
<text x="21.1" y="26.9" transform="rotate(-90 21.1 26.9)">CLK</text>
<text x="23.6" y="26.9" transform="rotate(-90 23.6 26.9)">DT</text>
<text x="26.1" y="26.9" transform="rotate(-90 26.1 26.9)">SW</text>
<text x="28.7" y="26.9" transform="rotate(-90 28.7 26.9)">VCC</text>
<text x="31.2" y="26.9" transform="rotate(-90 31.2 26.9)">GND</text>
<text x="150.9" y="38.8">VCC_IN</text>
<text x="150.9" y="43.9">SCL</text>
<text x="150.9" y="46.5">SDA</text>
<text x="150.9" y="51.5">GND</text>
<text x="130.3" y="66.3" transform="rotate(-90 130.3 66.3)">1</text>
<text x="132.8" y="66.3" transform="rotate(-90 132.8 66.3)">2</text>
<text x="82.3" y="73.1">3V3</text>
<text x="82.3" y="75.7">EN</text>
<text x="106.4" y="73.1">GND3</text>
<text x="107" y="75.7">IO23</text>
<text x="82.3" y="78.2">SENSOR_VP</text>
<text x="82.3" y="80.7">SENSOR_VN</text>
<text x="82.3" y="83.3">IO34</text>
<text x="106.5" y="83.3">RXD0</text>
<text x="106.8" y="80.7">TXD0</text>
<text x="107" y="78.2">IO22</text>
<text x="185.2" y="80.7">1</text>
<text x="185.2" y="83.3">2</text>
<text x="32.1" y="88.4">4</text>
<text x="32.1" y="85.8">5</text>
<text x="82.3" y="85.8">IO35</text>
<text x="82.3" y="88.4">IO32</text>
<text x="106.4" y="88.4">GND2</text>
<text x="107" y="85.8">IO21</text>
<text x="185.2" y="85.8">3</text>
<text x="185.2" y="88.4">4</text>
<text x="32.1" y="96">1</text>
<text x="32.1" y="93.4">2</text>
<text x="32.1" y="90.9">3</text>
<text x="82.3" y="90.9">IO33</text>
<text x="82.3" y="93.4">IO25</text>
<text x="82.3" y="96">IO26</text>
<text x="107" y="93.4">IO18</text>
<text x="107" y="90.9">IO19</text>
<text x="108" y="96">IO5</text>
<text x="82.3" y="98.5">IO27</text>
<text x="82.3" y="101.1">IO14</text>
<text x="107" y="101.1">IO16</text>
<text x="107" y="98.5">IO17</text>
<text x="82.3" y="103.6">IO12</text>
<text x="82.3" y="106.1">GND1</text>
<text x="108" y="106.1">IO0</text>
<text x="108" y="103.6">IO4</text>
<text x="82.3" y="108.7">IO13</text>
<text x="82.3" y="111.2">SD2</text>
<text x="82.3" y="113.8">SD3</text>
<text x="107" y="111.2">IO15</text>
<text x="107.5" y="113.8">SD1</text>
<text x="108" y="108.7">IO2</text>
<text x="82.3" y="116.3">CMD</text>
<text x="82.3" y="118.8">EXT_5V</text>
<text x="107.5" y="116.3">SD0</text>
<text x="107.6" y="118.8">CLK</text>
<text x="33.3" y="123.9">4</text>
<text x="33.3" y="121.4">5</text>
<text x="33.3" y="131.5">1</text>
<text x="33.3" y="129">2</text>
<text x="33.3" y="126.5">3</text>
<text x="106.4" y="130.3">CLK</text>
<text x="106.4" y="132.8">DT</text>
<text x="106.4" y="135.4">SW</text>
<text x="106.4" y="137.9">VCC</text>
<text x="106.4" y="140.4">GND</text>
<text x="125.2" y="172.4" transform="rotate(-90 125.2 172.4)">2</text>
<text x="127.7" y="172.4" transform="rotate(-90 127.7 172.4)">1</text>
</g>
<g font-size="1" fill="#a90000">
<text x="20.1" y="32" transform="rotate(-90 20.1 32)">CLK</text>
<text x="22.6" y="31.5" transform="rotate(-90 22.6 31.5)">DT</text>
<text x="25.1" y="31.7" transform="rotate(-90 25.1 31.7)">SW</text>
<text x="27.7" y="32.1" transform="rotate(-90 27.7 32.1)">VCC</text>
<text x="30.2" y="32.2" transform="rotate(-90 30.2 32.2)">GND</text>
<text x="146.7" y="37.8">2</text>
<text x="146.7" y="42.9">3</text>
<text x="146.7" y="45.5">4</text>
<text x="183.9" y="42.5" transform="rotate(-90 183.9 42.5)">2</text>
<text x="186.4" y="42.5" transform="rotate(-90 186.4 42.5)">1</text>
<text x="204.2" y="42.5" transform="rotate(-90 204.2 42.5)">2</text>
<text x="206.8" y="42.5" transform="rotate(-90 206.8 42.5)">1</text>
<text x="227.1" y="42.5" transform="rotate(-90 227.1 42.5)">2</text>
<text x="229.6" y="42.5" transform="rotate(-90 229.6 42.5)">1</text>
<text x="146.7" y="50.5">1</text>
<text x="129.3" y="70.5" transform="rotate(-90 129.3 70.5)">1</text>
<text x="131.8" y="70.5" transform="rotate(-90 131.8 70.5)">2</text>
<text x="48.9" y="74.7">1</text>
<text x="48.9" y="72.1">2</text>
<text x="78.1" y="72.1">1</text>
<text x="78.1" y="74.7">2</text>
<text x="78.1" y="77.2">3</text>
<text x="113.2" y="77.2">36</text>
<text x="113.2" y="74.7">37</text>
<text x="113.2" y="72.1">38</text>
<text x="78.1" y="79.8">4</text>
<text x="78.1" y="82.3">5</text>
<text x="113.2" y="82.3">34</text>
<text x="113.2" y="79.8">35</text>
<text x="181" y="79.8">1</text>
<text x="181" y="82.3">2</text>
<text x="36.2" y="89.9">3</text>
<text x="36.2" y="87.4">4</text>
<text x="36.2" y="84.8">5</text>
<text x="78.1" y="84.8">6</text>
<text x="78.1" y="87.4">7</text>
<text x="78.1" y="89.9">8</text>
<text x="113.2" y="89.9">31</text>
<text x="113.2" y="87.4">32</text>
<text x="113.2" y="84.8">33</text>
<text x="181" y="84.8">3</text>
<text x="181" y="87.4">4</text>
<text x="36.2" y="95">1</text>
<text x="36.2" y="92.5">2</text>
<text x="77.6" y="95">10</text>
<text x="78.1" y="92.5">9</text>
<text x="113.2" y="95">29</text>
<text x="113.2" y="92.5">30</text>
<text x="266.4" y="92.5">P$1</text>
<text x="77.6" y="97.5">11</text>
<text x="77.6" y="100.1">12</text>
<text x="113.2" y="100.1">27</text>
<text x="113.2" y="97.5">28</text>
<text x="266.4" y="97.5">P$2</text>
<text x="77.6" y="102.6">13</text>
<text x="77.6" y="105.2">14</text>
<text x="77.6" y="107.7">15</text>
<text x="113.2" y="107.7">24</text>
<text x="113.2" y="105.2">25</text>
<text x="113.2" y="102.6">26</text>
<text x="77.6" y="110.2">16</text>
<text x="77.6" y="112.8">17</text>
<text x="113.2" y="112.8">22</text>
<text x="113.2" y="110.2">23</text>
<text x="77.6" y="115.3">18</text>
<text x="77.6" y="117.9">19</text>
<text x="113.2" y="117.9">20</text>
<text x="113.2" y="115.3">21</text>
<text x="37.5" y="125.5">3</text>
<text x="37.5" y="122.9">4</text>
<text x="37.5" y="120.4">5</text>
<text x="266.4" y="120.4">P$1</text>
<text x="266.4" y="125.5">P$2</text>
<text x="37.5" y="130.6">1</text>
<text x="37.5" y="128">2</text>
<text x="101.3" y="129.3">CLK</text>
<text x="101.8" y="131.8">DT</text>
<text x="101.3" y="136.9">VCC</text>
<text x="101.7" y="134.4">SW</text>
<text x="101.2" y="139.4">GND</text>
<text x="124.2" y="168.3" transform="rotate(-90 124.2 168.3)">2</text>
<text x="126.7" y="168.3" transform="rotate(-90 126.7 168.3)">1</text>
</g>
</svg>
